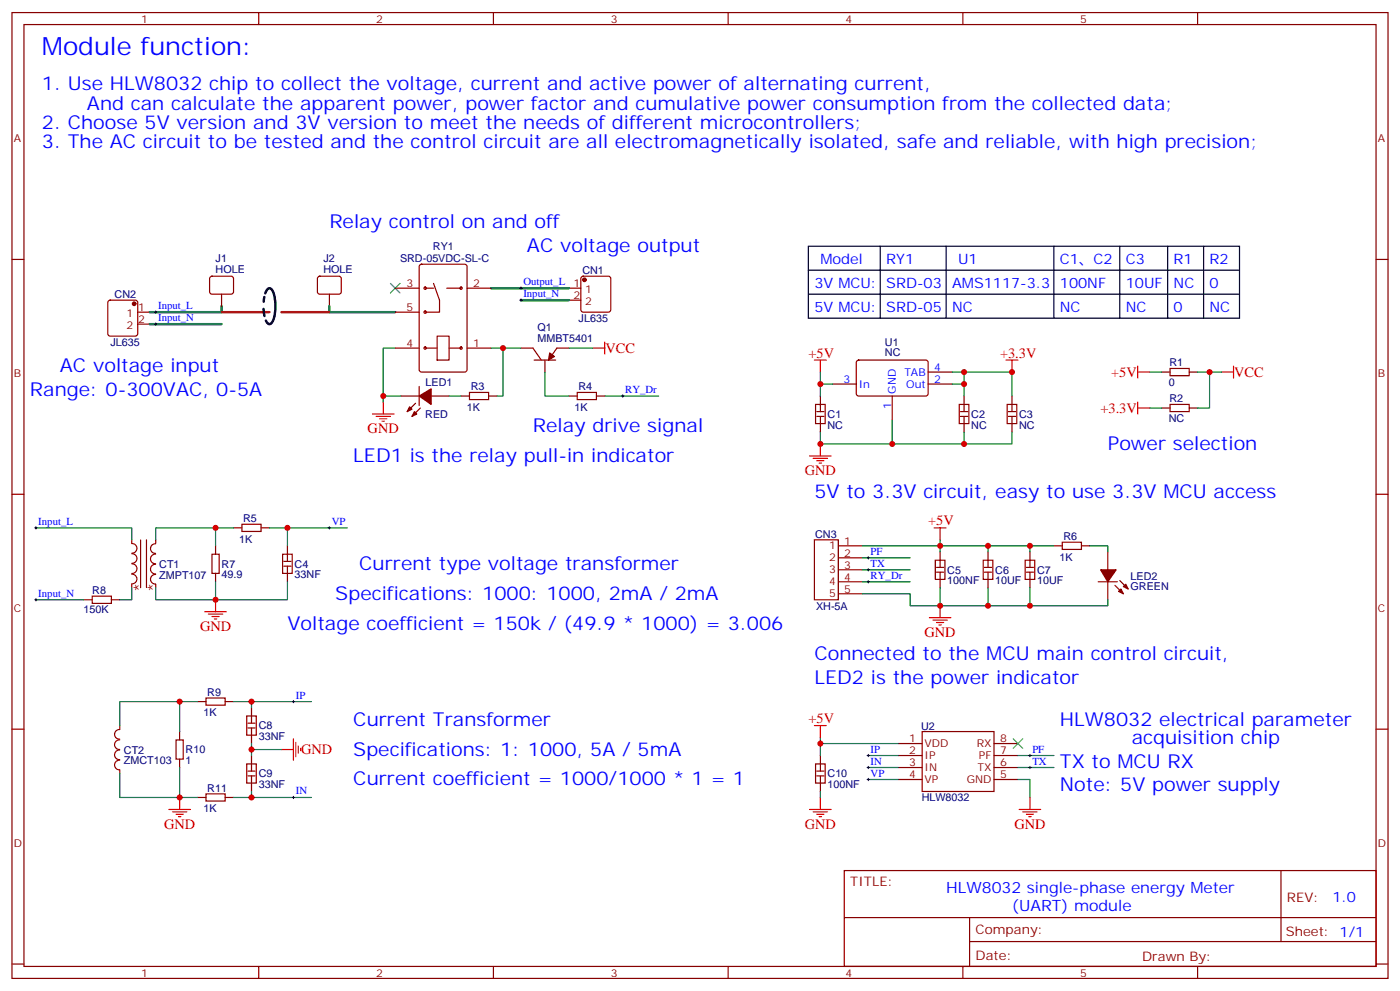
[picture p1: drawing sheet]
<svg xmlns="http://www.w3.org/2000/svg" width="412mm" height="292mm" viewBox="0 0 412 292" stroke-linecap="round" stroke-linejoin="round" font-family="sans-serif">
<g fill="none" stroke="#870000" stroke-width=".35">
<path d="M3.5 3.7h405.4v284.3h-405.4zM7.1 7.2h398.2v277.3h-398.2zM76.2 3.7v3.5M145.3 3.7v3.5M214.5 3.7v3.5M283.6 3.7v3.5M352.8 3.7v3.5M3.5 76.4h3.6M123.7 78l.5-.2h12.7l.6 .4 .1 30.6-.5 .7h-12.9l-.7-.4v-30.6zM405.3 76.4h3.6M32 88.6l.5-.2h7.4l.5 .2 .2 .5v9.1l-.3 .5-.4 .3h-7.4l-.5-.3-.3-.5v-9.1zM40.6 95.4h3.5"/>
<path d="M40.6 91.9h3.5M62 81.5l.4-.2h5.7l.5 .2 .2 .5-.1 4.2-.6 .4-5.9-.1-.5-.6v-3.9zM65.3 86.6v3.5M93.7 81.5l.5-.2h5.6l.5 .2 .2 .5v4.2l-.7 .4-5.9-.1-.4-.6v-3.9zM97 86.6v3.5M116.4 91.9h7.1M116.4 84.8h7.1M125.2 84.8h2.5M127.7 83.4l1.8 5v3.5h-4.3M128.8 99h3.5v7h-3.5zM131.6 84.8h4.2M137.6 84.8h7"/>
<path d="M167.6 88.4h3.5M167.6 84.8h3.5M171.3 81.5l.5-.2h7.4l.5 .2 .2 .5v9.2l-.2 .5-.5 .2h-7.4l-.5-.2-.2-.5v-9.2zM116.4 102.5h7.1M118.2 116.6h5.3M122.4 118.7l-2.5 2.5M123.5 113.8v5.6M125.2 102.5h3.6M127 116.6h5.3M132.3 102.5h3.5M135.8 116.6h2.5M137.6 102.5h7"/>
<path d="M138.3 115.5h5.6v2.2h-5.6zM143.9 116.6h2.5M153.5 102.5h3.5l2.5 3.5M157.3 106h6.4M160.5 106v3.5M167.6 102.5h-3.6l-2.4 3.5M167.6 116.6h2.4M170 115.5h5.7v2.2h-5.7zM175.7 116.6h2.5M240.2 119.1h2.9v5.6h-2.9zM241.7 116.6v4.6M245.2 113.1h7"/>
<path d="M252.5 106.2l.4-.2 20.1 .1 .4 .6-.1 9.5-.6 .4-20-.1-.5-.6v-9.2zM262.8 116.6v7M273.4 109.5h7.1M273.4 113.1h7.1M282.6 119.1h2.8v5.6h-2.8zM284 116.6v4.6M296.7 119.1h2.8v5.6h-2.8zM298.1 116.6v4.6M342.2 109.5h2.5M344.7 108.5h5.6v2.1h-5.6zM344.7 119.1h5.6v2.1h-5.6zM350.3 109.5h2.5"/>
<path d="M123.8 120.1l-2.4 2.5M240.6 121.2h2.1M240.6 122.6h2.1M241.7 122.6v4.6M282.9 121.2h2.1M282.9 122.6h2.1M284 122.6v4.6M297 121.2h2.2M297 122.6h2.2M298.1 122.6v4.6M342.2 120.1h2.5M350.3 120.1h2.5"/>
<path d="M3.5 145.5h3.6M38.8 158.9v1.1M41.4 159v14M43.1 158.9v14.1M45.9 158.9v1.1M68.8 155.4h2.5M71.3 154.3h5.6v2.2h-5.6zM76.9 155.4h2.5M239.9 158.9h7v17.7h-7zM312.9 159.6h5.7v2.1h-5.7zM405.3 145.5h3.6M24.7 176.6h2.5"/>
<path d="M27.2 175.5h5.6v2.1h-5.6zM32.8 176.6h2.5M38.8 172v1M38.8 160a1.41 1.41 0 0 1 1.5 1.4 1.41 1.41 0 0 1-1.5 1.4M38.8 169.1a1.41 1.41 0 0 1 1.5 1.4 1.41 1.41 0 0 1-1.5 1.4M38.8 166a1.41 1.41 0 0 1 1.5 1.4 1.41 1.41 0 0 1-1.5 1.4M38.8 163a1.41 1.41 0 0 1 1.5 1.4 1.41 1.41 0 0 1-1.5 1.4M45.8 163.1a1.41 1.41 0 0 0-1.5 1.5 1.41 1.41 0 0 0 1.5 1.4M45.8 166.1a1.41 1.41 0 0 0-1.5 1.4 1.41 1.41 0 0 0 1.5 1.4M45.8 160.1a1.41 1.41 0 0 0-1.5 1.4 1.41 1.41 0 0 0 1.5 1.4M45.8 169.1a1.41 1.41 0 0 0-1.5 1.4 1.41 1.41 0 0 0 1.5 1.4M45.9 172v1"/>
<path d="M62.4 163.2h2.2v5.6h-2.2zM63.5 160.7v2.5M63.5 168.8v2.5M83.3 163.2h2.8v5.6h-2.8zM83.6 165.3h2.1M83.6 166.7h2.1M84.7 166.7v4.6M84.7 160.7v4.6M246.9 171.3h7.1M246.9 167.7h7.1M246.9 164.2h7.1M246.9 160.7h7.1"/>
<path d="M246.9 174.8h7.1M275.5 164.9h2.8v5.7h-2.8zM275.9 167h2.1M275.9 168.5h2.1M276.9 168.5v4.5M276.9 162.5v4.5M289.6 164.9h2.9v5.7h-2.9zM290 167h2.1M290 168.5h2.1M291 168.5v4.5M291 162.5v4.5M302 164.9h2.8v5.7h-2.8z"/>
<path d="M302.3 167h2.1M302.3 168.5h2.1M303.4 168.5v4.5M303.4 162.5v4.5M310.4 160.7h2.5M318.6 160.7h2.4M323.5 171.3h5.6M326.3 162.5v5.2M326.3 171.3v5.3M328.4 172.3l2.5 2.5M329.8 170.9l2.5 2.5M3.5 214.7h3.6"/>
<path d="M35.3 217.8a1.41 1.41 0 0 0-1.6 1.4 1.41 1.41 0 0 0 1.6 1.4M35.3 214.8a1.41 1.41 0 0 0-1.6 1.4 1.41 1.41 0 0 0 1.6 1.4M35.3 213.6v1.1M51.9 217.8h2.1v5.7h-2.1zM52.9 215.4v2.4M58.2 206.6h2.5M60.7 205.5h5.6v2.1h-5.6zM66.3 206.6h2.5M72.7 210.8h2.8v5.6h-2.8zM73 212.9h2.1M73 214.3h2.1M74.1 214.3v4.6"/>
<path d="M74.1 208.3v4.6M264.6 218.9h7M271.6 215.4h21.2v17.6h-21.2zM292.8 218.9h7.1M405.3 214.7h3.6M35.3 220.8a1.41 1.41 0 0 0-1.6 1.4 1.41 1.41 0 0 0 1.6 1.4M35.3 223.8a1.41 1.41 0 0 0-1.6 1.4 1.41 1.41 0 0 0 1.6 1.4M35.3 226.7v1M52.9 223.5v2.5M58.2 234.8h2.5M60.7 233.7h5.6v2.1h-5.6zM66.3 234.8h2.5"/>
<path d="M72.7 224.9h2.8v5.6h-2.8zM73 227h2.1M73 228.4h2.1M74.1 228.4v4.6M74.1 222.4v4.6M240.2 224.9h2.9v5.6h-2.9zM240.6 227h2.1M240.6 228.4h2.1M241.7 228.4v4.6M241.7 222.4v4.6M264.6 222.4h7M264.6 226h7"/>
<path d="M264.6 229.5h7M292.8 222.4h7.1M292.8 226h7.1M292.8 229.5h7.1M248.7 256.3h156.6v28.2h-156.6zM377.3 256.3v20.9M248.7 270.1h156.5M285.6 277.2h119.6M285.6 270.1v14.2M3.5 283.8h3.6M76.2 284.5v3.5M145.3 284.5v3.5"/>
<path d="M214.5 284.5v3.5M283.6 284.5v3.5M352.8 284.5v3.5M405.3 283.8h3.6"/>
<circle cx="125.2" cy="84.8" r=".35"/>
<circle cx="125.2" cy="91.9" r=".35"/>
<circle cx="135.8" cy="84.8" r=".35"/>
<circle cx="125.2" cy="102.5" r=".35"/>
<circle cx="135.8" cy="102.5" r=".35"/>
</g>
<g fill="#870000" stroke="#870000" stroke-width=".35">
<path d="M161.9 103.9l1.4 1.1-1.7 1z"/>
<path d="M123.5 116.6l3.5-2.1v4.6z"/>
<path d="M122.1 121.2l.7 .7-1.4 .7z"/>
<path d="M120.6 119.8l.8 .7-1.5 .7z"/>
<path d="M324.2 167.7h4.6l-2.5 3.6z"/>
<path d="M330.9 172.7l.7-.7 .7 1.4z"/>
<path d="M329.5 174.1l.7-.7 .7 1.4z"/>
<circle cx="39.5" cy="89.4" r=".53"/>
<circle cx="172.2" cy="82.4" r=".53"/>
</g>
<path d="M44.1 95.4h21.2M65.3 90.1v1.8h-21.2M97 90.1v1.8h19.4M144.6 84.8h23M153.5 88.4h14.1" fill="none" stroke="#008700" stroke-width=".71"/>
<path d="M65.3 91.9h14.1M82.9 91.9h14.1" fill="none" stroke="#930" stroke-width=".71"/>
<path d="M78.1 86.4a1.44 1.44 0 0 1 1.6-1.4 8.4 8.4 0 0 1 1.4 6.5l-.3 1.7a2.6 2.6 0 0 1-1.5 2.2l-.7-.5-.3-.5" fill="none" stroke="#000" stroke-width=".71"/>
<path d="M77.9 93a14.8 14.8 0 0 1 0-5.6" fill="none" stroke="#000" stroke-width=".71" stroke-dasharray="2.1 2.1"/>
<path d="M115 83.4l2.8 2.9M117.8 83.4l-2.8 2.9M298.4 217.5l2.9 2.8M301.3 217.5l-2.9 2.8" fill="none" stroke="#3c3" stroke-width=".35"/>
<g fill="none" stroke="#000" stroke-width=".29">
<path d="M45.5 91.9h.7M45.5 95.4h.7M45.9 91.5v.8M45.9 95.1v.7M153.1 88.4h.7M153.1 84.8h.7M153.5 84.5v.7M153.5 88v.7M183.1 116.6h.7M183.4 116.2v.7M10.2 155.4h.7M10.6 155v.8"/>
<path d="M96.7 155.4h.7M97 155v.8M10.2 176.6h.7M10.6 176.2v.7M255.4 164.2h.7M255.4 167.7h.7M255.4 171.3h.7M255.8 163.9v.7M255.8 167.4v.7M255.8 170.9v.7M86.1 206.6h.7M86.4 206.2v.7"/>
<path d="M86.1 234.8h.7M86.4 234.4v.7M255.4 226h.7M255.4 222.4h.7M255.4 229.5h.7M255.8 222.1v.7M255.8 225.6v.7M255.8 229.1v.7M303 226h.7M303 222.4h.7M303.4 222.1v.7M303.4 225.6v.7"/>
</g>
<g fill="none" stroke="#008700" stroke-width=".35">
<path d="M112.9 116.6h5.3M116.4 102.5h-3.5v15.9M132.3 116.6h3.5M144.6 102.5h8.9M148.2 102.5v14.1h-1.8M160.5 109.5v7.1h7.1M167.6 102.5h7M178.2 116.6h15.8M241.7 109.5v3.6M245.2 113.1h-3.5v3.5M280.5 109.5h3.5v7.1M280.5 113.1h3.5"/>
<path d="M284 109.5h14.1v7.1M338.7 109.5h3.5M352.8 109.5h7M356.3 109.5v10.6h-3.5M262.8 123.6v7.1h-21.1v-3.5M284 127.2v3.5h-21.2M298.1 127.2v3.5h-14.1M338.7 120.1h3.5M10.6 155.4h28.2v3.5M45.9 158.9v-3.5h17.6v5.3M63.5 155.4h5.3M79.4 155.4h5.3v5.3"/>
<path d="M84.7 155.4h17.6M276.9 158.9v1.8h-22.9M10.6 176.6h14.1M38.8 173v3.6h-3.5M63.5 171.3v5.3h-17.6v-3.6M84.7 171.3v5.3h-21.2M254 164.2h14.1M254 167.7h14.1M254 171.3h14.1M276.9 162.5v-1.8h14.1v1.8M276.9 173v5.3M291 173v5.3h-22.9v-3.5h-14.1"/>
<path d="M291 160.7h12.4v1.8M303.4 173v5.3h-12.4M303.4 160.7h7M321 160.7h5.3v1.8M326.3 176.6v1.7h-22.9M35.3 213.6v-7h17.6v8.8M52.9 206.6h5.3M68.8 206.6h5.3v1.7M74.1 206.6h17.6M74.1 218.9v3.5M241.7 217.1v1.8h22.9M241.7 218.9v3.5"/>
<path d="M52.9 226v8.8h-17.6v-7.1M52.9 234.8h5.3M74.1 233v1.8h-5.3M74.1 234.8h17.6M74.1 220.7h8.8M241.7 233v1.8M255.8 222.4h8.8M255.8 226h8.8M255.8 229.5h8.8M299.9 229.5h3.5v5.3M299.9 222.4h10.5M299.9 226h10.5"/>
</g>
<g fill="none" stroke="#f00" stroke-width=".35">
<path d="M112.9 118.4v3.5M174.6 102.5h3.6M178.2 100.7v3.5M239.9 106h3.5M241.7 106v3.5M296.3 106h3.6M298.1 106v3.5M335.1 109.5h3.6M335.1 107.8v3.5M335.1 118.4v3.5M359.8 109.5h3.6M363.4 107.8v3.5"/>
<path d="M109.7 121.9h6.4M110.8 122.6h4.2M111.8 123.3h2.1M112.5 124h.7M238.5 134.2h6.3M239.5 134.9h4.3M240.6 135.6h2.1M241.3 136.3h.7M241.7 130.7v3.5M335.1 120.1h3.6M275.2 155.4h3.5M276.9 155.4v3.5"/>
<path d="M63.5 176.6v3.5M276.9 178.3v3.6M60.3 180.1h6.4M61.4 180.8h4.2M62.4 181.5h2.2M63.1 182.2h.8M273.8 181.9h6.3M274.8 182.6h4.2M275.9 183.3h2.1M276.6 184h.7M86.4 217.5v6.3M87.1 218.5v4.3"/>
<path d="M87.8 219.6v2.1M239.9 213.6h3.5M241.7 213.6v3.5M49.7 238.3h6.4M50.8 239h4.2M51.9 239.7h2.1M52.9 234.8v3.5M82.9 220.7h3.5M88.5 220.3v.7M238.5 238.3h6.3M239.5 239h4.3M240.6 239.7h2.1"/>
<path d="M241.7 234.8v3.5M300.2 238.3h6.4M301.3 239h4.2M302.3 239.7h2.1M303.4 234.8v3.5M52.6 240.4h.7M241.3 240.4h.7M303 240.4h.7"/>
</g>
<path d="M238.1 72.5h127v21.2h-127zM238.1 79.6h127M259.3 72.5v21.2M278.7 72.5v21.2M310.4 72.5v21.2M329.8 72.5v21.2M344 72.5v21.2M354.5 72.5v21.2M238.1 86.6h127" fill="none" stroke="#000" stroke-width=".35"/>
<g fill="#c00">
<circle cx="356.3" cy="109.5" r=".88"/>
<circle cx="241.7" cy="130.7" r=".88"/>
<circle cx="284" cy="109.5" r=".88"/>
<circle cx="284" cy="113.1" r=".88"/>
<circle cx="303.4" cy="178.3" r=".88"/>
<circle cx="291" cy="178.3" r=".88"/>
<circle cx="276.9" cy="178.3" r=".88"/>
<circle cx="303.4" cy="160.7" r=".88"/>
<circle cx="112.9" cy="116.6" r=".88"/>
<circle cx="148.2" cy="102.5" r=".88"/>
<circle cx="276.9" cy="160.7" r=".88"/>
<circle cx="74.1" cy="234.8" r=".88"/>
<circle cx="74.1" cy="220.7" r=".88"/>
<circle cx="52.9" cy="234.8" r=".88"/>
<circle cx="63.5" cy="155.4" r=".88"/>
<circle cx="63.5" cy="176.6" r=".88"/>
<circle cx="52.9" cy="206.6" r=".88"/>
<circle cx="74.1" cy="206.6" r=".88"/>
<circle cx="84.7" cy="155.4" r=".88"/>
<circle cx="241.7" cy="218.9" r=".88"/>
<circle cx="291" cy="160.7" r=".88"/>
<circle cx="262.8" cy="130.7" r=".88"/>
<circle cx="284" cy="130.7" r=".88"/>
<circle cx="241.7" cy="113.1" r=".88"/>
<circle cx="298.1" cy="109.5" r=".88"/>
</g>
<text font-size="7.4" fill="#00f" x="12.3" y="16.1">Module function:</text>
<g font-size="5.6" fill="#00f">
<text x="12.3" y="26.6">1. Use HLW8032 chip to collect the voltage, current and active power of alternating current,</text>
<text x="12.3" y="32.3">ꂠꂠ And can calculate the apparent power, power factor and cumulative power consumption from the collected data;</text>
<text x="12.3" y="37.9">2. Choose 5V version and 3V version to meet the needs of different microcontrollers;</text>
<text x="12.3" y="43.6">3. The AC circuit to be tested and the control circuit are all electromagnetically isolated, safe and reliable, with high precision;</text>
<text x="97" y="67.2">Relay control on and off</text>
<text x="155.2" y="74.3">AC voltage output</text>
<text x="17.6" y="109.5">AC voltage input</text>
<text x="8.8" y="116.6">Range: 0-300VAC, 0-5A</text>
<text x="157" y="127.2">Relay drive signal</text>
<text x="104.1" y="136">LED1 is the relay pull-in indicator</text>
<text x="326.3" y="132.5">Power selection</text>
<text x="239.9" y="146.6">5V to 3.3V circuit, easy to use 3.3V MCU access</text>
<text x="105.8" y="167.7">Current type voltage transformer</text>
<text x="98.8" y="176.6">Specifications: 1000: 1000, 2mA / 2mA</text>
<text x="84.7" y="185.4">Voltage coefficient = 150k / (49.9 * 1000) = 3.006</text>
<text x="239.9" y="194.2">Connected to the MCU main control circuit,</text>
<text x="239.9" y="201.3">LED2 is the power indicator</text>
<text x="104.1" y="213.6">Current Transformer</text>
<text x="312.2" y="213.6">HLW8032 electrical parameter</text>
<text x="333.4" y="218.9">acquisition chip</text>
<text x="104.1" y="222.4">Specifications: 1: 1000, 5A / 5mA</text>
<text x="312.2" y="226">TX to MCU RX</text>
<text x="104.1" y="231.2">Current coefficient = 1000/1000 * 1 = 1</text>
<text x="312.2" y="233">Note: 5V power supply</text>
</g>
<g font-size="4.6" fill="#00f">
<text x="278.7" y="263">HLW8032 single-phase energy Meter</text>
<text x="298.1" y="268.3">(UART) module</text>
</g>
<g font-size="4.2" fill="#00f">
<text x="241.7" y="77.8">Model</text>
<text x="261.1" y="77.8">RY1</text>
<text x="282.2" y="77.8">U1</text>
<text x="312.2" y="77.8">C1、C2</text>
<text x="331.6" y="77.8">C3</text>
<text x="345.7" y="77.8">R1</text>
<text x="356.3" y="77.8">R2</text>
<text x="239.9" y="84.8">3V MCU:</text>
<text x="261.1" y="84.8">SRD-03</text>
<text x="280.5" y="84.8">AMS1117-3.3</text>
<text x="312.2" y="84.8">100NF</text>
<text x="331.6" y="84.8">10UF</text>
<text x="345.7" y="84.8">NC</text>
<text x="356.3" y="84.8">0</text>
<text x="239.9" y="91.9">5V MCU:</text>
<text x="261.1" y="91.9">SRD-05</text>
<text x="280.5" y="91.9">NC</text>
<text x="312.2" y="91.9">NC</text>
<text x="331.6" y="91.9">NC</text>
<text x="345.7" y="91.9">0</text>
<text x="356.3" y="91.9">NC</text>
<text x="392.5" y="265.6">1.0</text>
</g>
<g font-size="4.2" fill="#f00">
<text x="178.3" y="103.9">VCC</text>
<text x="238.1" y="105.3">+5V</text>
<text x="294.6" y="105.3">+3.3V</text>
<text x="327.3" y="111">+5V</text>
<text x="363.5" y="111">VCC</text>
<text x="324.1" y="121.6">+3.3V</text>
<text x="108.3" y="127.5">GND</text>
<text x="237.1" y="139.9">GND</text>
<text x="273.4" y="154.7">+5V</text>
<text x="58.9" y="185.7">GND</text>
<text x="272.3" y="187.5">GND</text>
<text x="238.1" y="212.9">+5V</text>
<text x="88.7" y="222.1">GND</text>
<text x="48.3" y="243.9">GND</text>
<text x="237.1" y="243.9">GND</text>
<text x="298.8" y="243.9">GND</text>
</g>
<g font-size="4.2" fill="#800">
<text x="42.5" y="174.4" transform="rotate(-90 42.5 174.4)">*</text>
<text x="46.6" y="174.4" transform="rotate(-90 46.6 174.4)">*</text>
</g>
<g font-size="3.9" fill="#800">
<text x="250.5" y="260.9">TITLE:</text>
<text x="379.1" y="265.6">REV:</text>
<text x="287.4" y="275.1">Company:</text>
<text x="378.7" y="275.7">Sheet: 1/1</text>
<text x="287.4" y="282.8">Date:</text>
<text x="336.4" y="282.8">Drawn By:</text>
</g>
<g font-size="3.2" fill="#800">
<text x="41.6" y="6.7">1</text>
<text x="110.8" y="6.7">2</text>
<text x="179.9" y="6.7">3</text>
<text x="249.1" y="6.7">4</text>
<text x="318.2" y="6.7">5</text>
<text x="4.1" y="41.8">A</text>
<text x="405.9" y="41.8">A</text>
<text x="119.7" y="84.5">3</text>
<text x="139.3" y="84.5">2</text>
<text x="168.9" y="88">2</text>
<text x="168.9" y="84.5">1</text>
<text x="172.4" y="89.8">2</text>
<text x="172.4" y="86.3">1</text>
<text x="37.2" y="93.3">1</text>
<text x="40.7" y="95.1">2</text>
<text x="40.7" y="91.5">1</text>
<text x="119.7" y="91.5">5</text>
<text x="37.2" y="96.8">2</text>
<text x="119.7" y="102.1">4</text>
<text x="139.3" y="102.1">1</text>
<text x="4.1" y="110.9">B</text>
<text x="405.9" y="110.9">B</text>
<text x="244.2" y="161.7">1</text>
<text x="248.7" y="160.3">1</text>
<text x="244.2" y="165.3">2</text>
<text x="248.7" y="167.4">3</text>
<text x="248.7" y="163.9">2</text>
<text x="244.2" y="172.3">4</text>
<text x="244.2" y="168.8">3</text>
<text x="248.7" y="170.9">4</text>
<text x="244.2" y="175.9">5</text>
<text x="248.7" y="174.4">5</text>
<text x="4.1" y="180.1">C</text>
<text x="405.9" y="180.1">C</text>
<text x="267.9" y="218.5">1</text>
<text x="272.3" y="220">VDD</text>
<text x="287.7" y="220">RX</text>
<text x="294.6" y="218.5">8</text>
<text x="267.9" y="225.6">3</text>
<text x="267.9" y="222.1">2</text>
<text x="272.3" y="227">IN</text>
<text x="272.3" y="223.5">IP</text>
<text x="288" y="227">TX</text>
<text x="288.4" y="223.5">PF</text>
<text x="294.6" y="222.1">7</text>
<text x="294.6" y="225.6">6</text>
<text x="267.9" y="229.1">4</text>
<text x="272.3" y="230.5">VP</text>
<text x="284.8" y="230.5">GND</text>
<text x="294.6" y="229.1">5</text>
<text x="4.1" y="249.2">D</text>
<text x="405.9" y="249.2">D</text>
<text x="41.6" y="287.5">1</text>
<text x="110.8" y="287.5">2</text>
<text x="179.9" y="287.5">3</text>
<text x="249.1" y="287.5">4</text>
<text x="318.2" y="287.5">5</text>
</g>
<g font-size="3.2" fill="#000080">
<text x="63.5" y="77.1">J1</text>
<text x="95.3" y="77.1">J2</text>
<text x="117.8" y="77.2">SRD-05VDC-SL-C</text>
<text x="127.5" y="73.6">RY1</text>
<text x="63.5" y="80.3">HOLE</text>
<text x="95.3" y="80.3">HOLE</text>
<text x="171.6" y="80.7">CN1</text>
<text x="33.8" y="87.7">CN2</text>
<text x="170.5" y="94.8">JL635</text>
<text x="32.6" y="101.8">JL635</text>
<text x="158.3" y="100.7">MMBT5401</text>
<text x="158.3" y="97.5">Q1</text>
<text x="260.7" y="101.9">U1</text>
<text x="260.7" y="104.8">NC</text>
<text x="344.5" y="107.9">R1</text>
<text x="125.4" y="113.5">LED1</text>
<text x="344.3" y="113.5">0</text>
<text x="138.7" y="114.9">R3</text>
<text x="170.4" y="114.9">R4</text>
<text x="344.5" y="118.4">R2</text>
<text x="125.3" y="123">RED</text>
<text x="137.5" y="120.9">1K</text>
<text x="169.3" y="120.9">1K</text>
<text x="243.8" y="123">C1</text>
<text x="286.1" y="123">C2</text>
<text x="300.2" y="123">C3</text>
<text x="344.3" y="124.1">NC</text>
<text x="243.8" y="126.2">NC</text>
<text x="286.1" y="126.2">NC</text>
<text x="300.2" y="126.2">NC</text>
<text x="71.6" y="153.7">R5</text>
<text x="70.5" y="159.7">1K</text>
<text x="240.1" y="158.3">CN3</text>
<text x="313.3" y="159">R6</text>
<text x="46.9" y="167.1">CT1</text>
<text x="65.3" y="167.1">R7</text>
<text x="86.8" y="167.1">C4</text>
<text x="312.1" y="165">1K</text>
<text x="46.9" y="170.3">ZMPT107</text>
<text x="65.3" y="170.3">49.9</text>
<text x="86.8" y="170.3">33NF</text>
<text x="279" y="172.1">100NF</text>
<text x="279.1" y="168.9">C5</text>
<text x="293.2" y="172.1">10UF</text>
<text x="293.2" y="168.9">C6</text>
<text x="305.5" y="172.1">10UF</text>
<text x="305.5" y="168.9">C7</text>
<text x="333" y="173.8">GREEN</text>
<text x="333" y="170.6">LED2</text>
<text x="27.2" y="174.9">R8</text>
<text x="240.4" y="179.5">XH-5A</text>
<text x="24.6" y="180.5">150K</text>
<text x="61" y="204.9">R9</text>
<text x="59.9" y="210.9">1K</text>
<text x="76.2" y="214.8">C8</text>
<text x="271.3" y="214.8">U2</text>
<text x="36.5" y="221.8">CT2</text>
<text x="54.7" y="221.8">R10</text>
<text x="76.2" y="217.9">33NF</text>
<text x="36.5" y="225">ZMCT103</text>
<text x="54.7" y="225">1</text>
<text x="61" y="233.1">R11</text>
<text x="76.2" y="232">33NF</text>
<text x="76.2" y="228.9">C9</text>
<text x="243.8" y="232">100NF</text>
<text x="243.8" y="228.8">C10</text>
<text x="59.9" y="239.1">1K</text>
<text x="271.5" y="236">HLW8032</text>
</g>
<g font-size="3.2" fill="#00f">
<text x="154.2" y="84">Output_L</text>
<text x="154.2" y="87.5">Input_N</text>
<text x="46.6" y="91">Input_L</text>
<text x="46.6" y="94.5">Input_N</text>
<text x="248.5" y="112.7">3</text>
<text x="266.4" y="110.6">TAB</text>
<text x="275.2" y="109.2">4</text>
<text x="275.2" y="112.7">2</text>
<text x="184.1" y="115.7">RY_Dr</text>
<text x="252.9" y="114.1">In</text>
<text x="263.9" y="115.9" transform="rotate(-90 263.9 115.9)">GND</text>
<text x="266.9" y="114.1">Out</text>
<text x="262.5" y="120.4" transform="rotate(-90 262.5 120.4)">1</text>
<text x="11.3" y="154.5">Input_L</text>
<text x="97.7" y="154.5">VP</text>
<text x="256.5" y="163.3">PF</text>
<text x="256.5" y="166.9">TX</text>
<text x="256.5" y="170.4">RY_Dr</text>
<text x="11.3" y="175.7">Input_N</text>
<text x="87.1" y="205.7">IP</text>
<text x="256.5" y="221.5">IP</text>
<text x="304.1" y="221.5">PF</text>
<text x="256.5" y="225.1">IN</text>
<text x="304.1" y="225.1">TX</text>
<text x="87.1" y="233.9">IN</text>
<text x="256.5" y="228.6">VP</text>
</g>
</svg>
